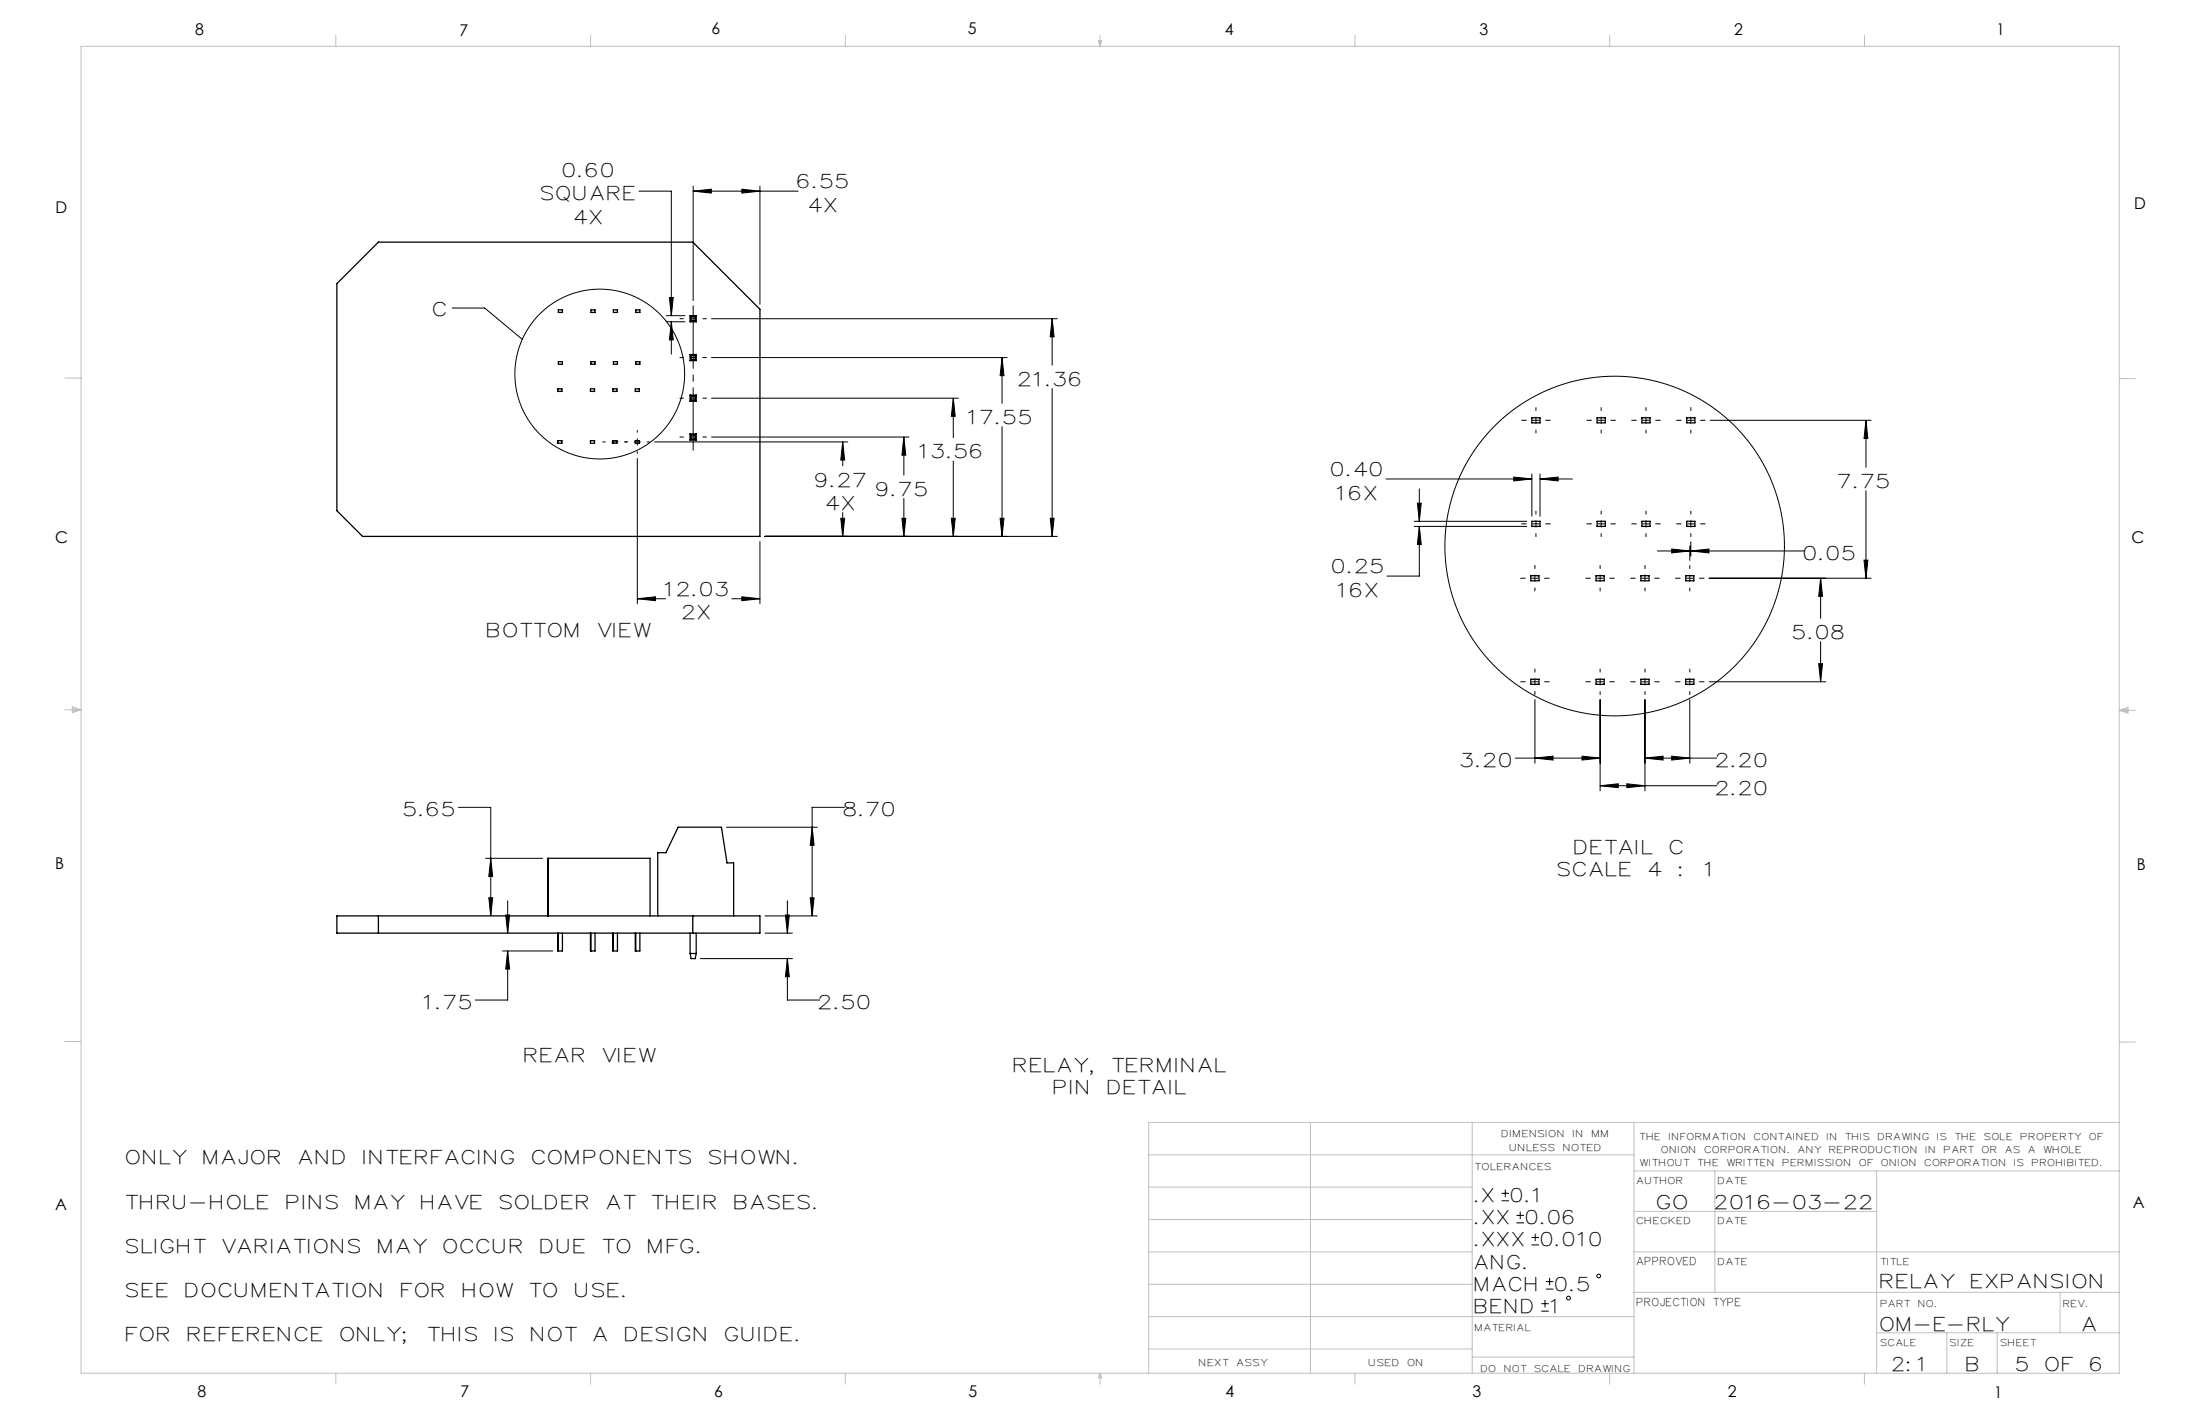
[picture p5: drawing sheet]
<svg xmlns="http://www.w3.org/2000/svg" width="432mm" height="279mm" viewBox="0 0 432 279" stroke-linecap="round" stroke-linejoin="round" font-family="sans-serif">
<g fill="none" stroke="#000" stroke-width=".2">
<path d="M125.4 37.5h6.4v24.4M136 37.5l3.6-.4v.8zM136 36.5v22.5M136 37.5h20.7M145.6 37.1l3.6 .4-3.6 .4zM149.2 36.5v23.2M131.4 58.4h.7l-.3 3.5zM88.8 60.4h6.3l7.4 6.2M130.8 61.9h3.6M130.8 63.1h3.6M131.8 63.1l.3 3.6h-.7zM131.8 63.1v6.4"/>
<path d="M139.6 70.2h58.1M139.6 78.1h48.5M139.6 62.5h67.9M187.1 78.1l.4 3.6h-.8zM187.1 78.1v7.8M196.7 70.2l.4 3.5h-.8zM196.7 70.2v8.9M206.5 62.5l.4 3.6h-.8zM206.5 62.5v9.2M206.5 76.2v29M125.1 90v28.5M128.5 86.7h37.9"/>
<path d="M139.6 85.8h38.8M165.4 86.7l.4 3.6h-.8zM165.4 86.7v4.7M177.4 85.8l.4 3.5h-.8zM177.4 85.8v7.4M177.4 97.8v7.4M187.1 90.5v14.7M196.7 83.7v21.5M272 94h28.7M278.2 98.7h.8l-.4 3.6zM278.6 95.9v6.4M297.1 93.6l3.6 .4-3.6 .4z"/>
<path d="M300.7 93v8.3M302.3 94l3.5-.4v.8zM302.3 93v8.3M302.3 94h6.3M335.7 82.5h31.5M366.2 82.5l.4 3.5h-.7zM366.2 82.5v9.2M366.2 96.3v17.2M125.1 117.5l3.5-.4v.8zM125.1 117.5h5.5M143.6 117.5h5.6M145.6 117.1l3.6 .4-3.6 .4z"/>
<path d="M149.2 106.2v12.3M150.2 105.2h57.3M165 101.7h.8l-.4 3.5zM165.4 100.6v4.6M177 101.7h.8l-.4 3.5zM186.7 101.7h.8l-.4 3.5zM196.3 101.7h.8l-.4 3.5zM206.1 101.7h.8l-.4 3.5zM277.6 102.3h22.1M277.6 103.3h22.1M278.6 103.3l.4 3.5h-.8zM278.6 103.3v9.7h-6.4"/>
<path d="M325.3 108.1h6.4M328.1 107.7l3.6 .4-3.6 .4zM331.7 107.1v2.9M331.9 108.1l3.5-.4v.8zM331.9 106.3v2.8M331.9 108.1h22.3M335.5 113.5h31.7M357.3 113.5l.4 3.5h-.7zM357.3 113.5v7.8M365.9 109.9h.7l-.4 3.6zM301.3 137.3v12.4M314.1 137.3v17.9"/>
<path d="M322.9 137.3v17.9M331.7 137.3v12.4M335.5 133.8h22.8M357 130.2h.7l-.4 3.6zM357.3 125.9v7.9M90 158.4h6.3v21.3M165.8 158.4h-6.4v21.3M297.4 148.7h16.7M301.3 148.7l3.5-.3v.7zM310.5 148.4l3.6 .3-3.6 .4zM314.1 154.2l3.5-.4v.7zM314.1 154.2h22.9"/>
<path d="M319.3 153.8l3.6 .4-3.6 .3zM322.9 148.7l3.5-.3v.7zM322.9 148.7h14.1M328.1 148.4l3.6 .3-3.6 .4zM95.3 168.4h11.2M95.9 176.2h.8l-.4 3.5zM96.3 168.4l.4 3.6h-.8zM99.3 179.5h.7l-.4 3.6zM99.6 176.7v6.4M142.6 162.3h17.8M150.2 179.7h10.2M154.2 179.5h.7l-.4 3.6z"/>
<path d="M154.5 176.7v6.4M159 176.2h.8l-.4 3.5zM159.4 162.3l.4 3.6h-.8zM98.6 186.6h9.9M99.6 186.6l.4 3.5h-.7zM99.6 186.6v9.6h-6.3M137.4 188.1h18.1M150.2 183.1h5.3M154.5 188.1l.4 3.5h-.7zM154.5 188.1v8.1h6.4M294.7 235.6h1.5M294.7 234.1h1.5"/>
<path d="M295.4 233.4v1.5M297.7 239.9h1.4M297.7 238.5h1.4M298.4 237.7v1.5M300.6 244.3h1.5M300.6 242.8h1.5M301.3 242.1v1.4M302.5 257.3h1.5M302.5 255.8h1.5M303.2 255.1v1.4M303.4 252.9h1.5M303.4 251.5h1.5"/>
<path d="M304.1 250.7v1.5"/>
<circle cx="117.7" cy="73.4" r="16.7"/>
<circle cx="316.9" cy="107.1" r="33.3"/>
<circle cx="307.9" cy="254.7" r=".37"/>
<circle cx="313.8" cy="250.4" r=".37"/>
</g>
<path d="M125.1 89v-4.5" fill="none" stroke="#000" stroke-width=".2" stroke-dasharray="15.2 1.3 1.3 1.3" stroke-dashoffset="14.9"/>
<path d="M118.3 86.7h4.8M122.7 86.7h4.8" fill="none" stroke="#000" stroke-width=".2" stroke-dasharray="15.2 1.3 1.3 1.3" stroke-dashoffset="14.7"/>
<path d="M136 60v28.4" fill="none" stroke="#000" stroke-width=".2" stroke-dasharray="15.2 1.3 1.3 1.3" stroke-dashoffset="3"/>
<path d="M138.6 78.1h-5.2M138.6 70.2h-5.2M138.6 62.5h-5.2M138.6 85.8h-5.2" fill="none" stroke="#000" stroke-width=".2" stroke-dasharray="15.2 1.3 1.3 1.3" stroke-dashoffset="14.5"/>
<g fill="none" stroke="#000" stroke-width=".2" stroke-dasharray="15.2 1.3 1.3 1.3" stroke-dashoffset="14.3">
<path d="M298.7 82.5h5.6M311.5 82.5h5.6M320.3 82.5h5.6M329.1 82.5h5.6M298.5 113.5h5.6M298.7 102.8h5.6M311.3 113.5h5.6M311.5 102.8h5.6M320.1 113.5h5.6M320.3 102.8h5.6M328.9 113.5h5.6M329.1 102.8h5.6"/>
<path d="M298.5 133.8h5.6M311.3 133.8h5.6M320.1 133.8h5.6M328.9 133.8h5.6"/>
</g>
<g fill="none" stroke="#000" stroke-width=".2" stroke-dasharray="15.2 1.3 1.3 1.3" stroke-dashoffset="14.6">
<path d="M323.1 80v5M331.9 80v5M301.5 85v-5M314.3 85v-5M301.3 111v5M301.5 100.3v5M314.1 116v-5M314.3 100.3v5M322.9 111v5M323.1 105.3v-5M331.7 116v-5M331.9 105.3v-5"/>
<path d="M301.3 131.3v5M314.1 136.3v-5M322.9 136.3v-5M331.7 131.3v5"/>
</g>
<g fill="none" stroke="#c0c0c0" stroke-width=".2">
<path d="M15.9 9.1h400.1v260.3h-400.1zM65.9 6.9v2.2M115.9 6.9v2.2M165.9 6.9v2.2M215.6 8h.6l-.3 1.1zM215.7 8l.2 1.1M215.9 6.9v2.2M216 8l-.1 1.1M265.9 6.9v2.2M315.9 6.9v2.2M365.9 6.9v2.2M12.7 74.2h3.2"/>
<path d="M416 74.3h3.1M12.7 139.3h3.2M14.2 139l1.7 .3M14.2 138.7l1.7 .6-1.7 .5zM15.9 139.3l-1.7 .2M416 139.4h3.1M416 139.4l1.7-.6v1.1zM416 139.4l1.7 .2M417.7 139.1l-1.7 .3M12.7 204.4h3.2M416 204.5h3.1M225.5 226.6h95.2"/>
<path d="M225.5 239.3h63.5M225.5 232.9h63.5M257.2 220.2v49.2M289 220.2v49.2M320.7 220.2v49.2M320.7 237.7h47.6M320.7 229.8h95.3M336.6 229.8v23.8M368.3 229.8v39.6M416 220.2h-190.5v49.2M225.5 258.3h95.2M225.5 245.6h63.5"/>
<path d="M225.5 252h63.5M320.7 253.6h95.3M320.7 245.6h95.3M404.3 253.6v7.9M65.9 269.4v2.2M115.9 269.4v2.2M165.9 269.4v2.2M215.9 269.4v2.2M215.9 269.4l.3 .9h-.6zM225.5 264.7h63.5M265.9 269.4v2.2M289 266.3h31.7"/>
<path d="M315.9 269.4v2.2M365.9 269.4v2.2M368.3 261.5h47.7M382.1 261.5v7.9M392 261.5v7.9"/>
</g>
<path d="M125.1 117.5l3.5-.4v.8zM145.6 117.1l3.6 .4-3.6 .4zM165.4 86.7l.4 3.6h-.8zM165 101.7h.8l-.4 3.5zM177 101.7h.8l-.4 3.5zM177.4 85.8l.4 3.5h-.8zM136 37.5l3.6-.4v.8zM145.6 37.1l3.6 .4-3.6 .4zM196.7 70.2l.4 3.5h-.8zM196.3 101.7h.8l-.4 3.5zM186.7 101.7h.8l-.4 3.5zM187.1 78.1l.4 3.6h-.8zM206.1 101.7h.8l-.4 3.5zM206.5 62.5l.4 3.6h-.8zM131.4 58.4h.7l-.3 3.5zM131.8 63.1l.3 3.6h-.7zM357.3 113.5l.4 3.5h-.7zM357 130.2h.7l-.4 3.6zM328.1 148.4l3.6 .3-3.6 .4zM322.9 148.7l3.5-.3v.7zM314.1 154.2l3.5-.4v.7zM319.3 153.8l3.6 .4-3.6 .3zM301.3 148.7l3.5-.3v.7zM310.5 148.4l3.6 .3-3.6 .4zM328.1 107.7l3.6 .4-3.6 .4zM331.9 108.1l3.5-.4v.8zM365.9 109.9h.7l-.4 3.6zM366.2 82.5l.4 3.5h-.7zM278.2 98.7h.8l-.4 3.6zM278.6 103.3l.4 3.5h-.8zM302.3 94l3.5-.4v.8zM297.1 93.6l3.6 .4-3.6 .4zM99.6 186.6l.4 3.5h-.7zM99.3 179.5h.7l-.4 3.6zM154.2 179.5h.7l-.4 3.6zM154.5 188.1l.4 3.5h-.7zM96.3 168.4l.4 3.6h-.8zM95.9 176.2h.8l-.4 3.5zM159.4 162.3l.4 3.6h-.8zM159 176.2h.8l-.4 3.5z" fill="#000"/>
<g fill="none" stroke="#000" stroke-width=".25">
<path d="M74.3 47.5h61.7l13.2 13.2v44.5h-78l-5.1-5v-44.5zM109.5 76.3h.8v.5h-.8zM109.6 60.8h.8v.5h-.8zM109.6 71h.8v.5h-.8zM115.9 76.3h.8v.5h-.8zM116 71h.8v.5h-.8zM116 60.8h.8v.5h-.8zM120.3 76.3h.8v.5h-.8zM120.4 71h.8v.5h-.8zM120.4 60.8h.8v.5h-.8zM124.7 76.3h.8v.5h-.8zM124.8 71h.8v.5h-.8z"/>
<path d="M124.8 60.8h.8v.5h-.8zM135.4 77.5l.2 .2M135.4 78.7h1.2M135.4 61.9v1.2M135.4 69.6v1.2M135.4 77.5v1.2M135.4 77.5h1.2M135.4 61.9l.2 .2M135.4 63.1h1.2M135.4 61.9h1.2M135.4 69.6l.2 .2M135.4 70.8h1.2"/>
<path d="M135.4 69.6h1.2M135.6 62.1v.8M135.6 69.8v.8M135.6 77.7v.8M135.6 77.7h.8M135.6 78.5h.8M135.6 78.5l-.2 .2M135.6 62.1h.8M135.6 62.9h.8M135.6 62.9l-.2 .2M135.6 69.8h.8M135.6 70.6h.8"/>
<path d="M135.6 70.6l-.2 .2M136.4 62.1v.8M136.4 69.8v.8M136.4 77.7v.8M136.4 78.5l.2 .2M136.4 62.9l.2 .2M136.4 70.6l.2 .2M136.6 77.5l-.2 .2M136.6 61.9v1.2M136.6 69.6v1.2M136.6 77.5v1.2M136.6 61.9l-.2 .2"/>
<path d="M136.6 69.6l-.2 .2M109.5 86.5h.8v.5h-.8zM115.9 86.5h.8v.5h-.8zM120.3 86.5h.8v.5h-.8zM124.7 86.5h.8v.5h-.8zM135.4 85.2v1.2M135.4 85.2l.2 .2M135.4 85.2h1.2M135.4 86.4h1.2M135.6 85.4v.8M135.6 86.2l-.2 .2M135.6 85.4h.8"/>
<path d="M135.6 86.2h.8M136.4 85.4v.8M136.4 86.2l.2 .2M136.6 85.2v1.2M136.6 85.2l-.2 .2M300.7 82h1.6v1h-1.6zM313.5 82h1.6v1h-1.6zM322.3 82h1.6v1h-1.6zM331.1 82h1.6v1h-1.6zM300.5 113h1.6v1h-1.6zM300.7 102.3h1.6v1h-1.6zM313.3 113h1.6v1h-1.6z"/>
<path d="M313.5 102.3h1.6v1h-1.6zM322.1 113h1.6v1h-1.6zM322.3 102.3h1.6v1h-1.6zM330.9 113h1.6v1h-1.6zM331.1 102.3h1.6v1h-1.6zM300.5 133.3h1.6v1h-1.6zM313.3 133.3h1.6v1h-1.6zM322.1 133.3h1.6v1h-1.6zM330.9 133.3h1.6v1h-1.6zM66.1 179.7h83.1v3.4h-83.1zM74.3 179.7v3.4M107.5 179.7v-11.3h20.1v11.3"/>
<path d="M107.6 168.4v11.3M129.1 179.7v-12.4h1.6l2.4-5h8.5l1.1 7h1.3v10.4M136 179.7v3.4M109.5 183.1v3.5h.9v-3.5M109.6 183.1v3.5M115.9 183.1v3.5h.9v-3.5M116 183.1v3.5M120.3 183.1v3.5h.9v-3.5M120.4 183.1v3.5M124.7 183.1v3.5h.9v-3.5M124.8 183.1v3.5M135.4 183.1v4"/>
<path d="M135.4 187.1h1.2M135.4 187.1l.2 1h.8l.2-1M136.6 183.1v4"/>
</g>
<g font-size="3.7">
<text x="110.6" y="34.7">0.60</text>
<text x="106.4" y="39.3">SQUARE</text>
<text x="156.7" y="37">6.55</text>
<text x="158.9" y="41.6">4X</text>
<text x="112.9" y="43.9">4X</text>
<text x="85.1" y="62.1">C</text>
<text x="200" y="75.7">21.36</text>
<text x="190.2" y="83.2">17.55</text>
<text x="180.6" y="89.9">13.56</text>
<text x="160.1" y="95.5">9.27</text>
<text x="261.4" y="93.5">0.40</text>
<text x="360.9" y="95.8">7.75</text>
<text x="162.4" y="100">4X</text>
<text x="172.1" y="97.3">9.75</text>
<text x="262.5" y="98">16X</text>
<text x="261.6" y="112.5">0.25</text>
<text x="354.2" y="109.9">0.05</text>
<text x="130.6" y="117">12.03</text>
<text x="262.7" y="117.1">16X</text>
<text x="95.8" y="125">BOTTOM</text>
<text x="117.5" y="125">VIEW</text>
<text x="134.1" y="121.5">2X</text>
<text x="352" y="125.4">5.08</text>
<text x="286.8" y="150.5">3.20</text>
<text x="336.9" y="150.5">2.20</text>
<text x="336.9" y="155.9">2.20</text>
<text x="79.4" y="160.2">5.65</text>
<text x="165.7" y="160.2">8.70</text>
<text x="309.1" y="167.5">DETAIL</text>
<text x="327.9" y="167.5">C</text>
<text x="305.9" y="171.8">SCALE</text>
<text x="323.7" y="171.8">4</text>
<text x="329.6" y="171.8">:</text>
<text x="334.7" y="171.8">1</text>
<text x="83.3" y="198">1.75</text>
<text x="160.9" y="198">2.50</text>
<text x="103" y="208.4">REAR</text>
<text x="118.5" y="208.4">VIEW</text>
<text x="199.1" y="210.2">RELAY,</text>
<text x="207" y="214.6">PIN</text>
<text x="217.6" y="214.6">DETAIL</text>
<text x="218.5" y="210.2">TERMINAL</text>
<text x="24.9" y="228.5">ONLY</text>
<text x="40" y="228.5">MAJOR</text>
<text x="58.8" y="228.5">AND</text>
<text x="71.5" y="228.5">INTERFACING</text>
<text x="104.6" y="228.5">COMPONENTS</text>
<text x="139.3" y="228.5">SHOWN.</text>
<text x="24.9" y="237.1">THRU-HOLE</text>
<text x="56.4" y="237.1">PINS</text>
<text x="70" y="237.1">MAY</text>
<text x="82.8" y="237.1">HAVE</text>
<text x="98.2" y="237.1">SOLDER</text>
<text x="119.2" y="237.1">AT</text>
<text x="128.1" y="237.1">THEIR</text>
<text x="144.3" y="237.1">BASES.</text>
<text x="289.6" y="235.9">.X</text>
<text x="296.7" y="235.9">0.1</text>
<text x="325.4" y="237.1">GO</text>
<text x="336.7" y="237.1">2016-03-22</text>
<text x="24.9" y="245.8">SLIGHT</text>
<text x="43.8" y="245.8">VARIATIONS</text>
<text x="74.3" y="245.8">MAY</text>
<text x="87.2" y="245.8">OCCUR</text>
<text x="106.2" y="245.8">DUE</text>
<text x="118.5" y="245.8">TO</text>
<text x="127.4" y="245.8">MFG.</text>
<text x="289.6" y="244.6">.XXX</text>
<text x="289.6" y="240.2">.XX</text>
<text x="299.6" y="240.2">0.06</text>
<text x="302.6" y="244.6">0.010</text>
<text x="289.6" y="248.9">ANG.</text>
<text x="24.9" y="254.5">SEE</text>
<text x="36.6" y="254.5">DOCUMENTATION</text>
<text x="78.9" y="254.5">FOR</text>
<text x="91" y="254.5">HOW</text>
<text x="104.1" y="254.5">TO</text>
<text x="113" y="254.5">USE.</text>
<text x="289.6" y="257.6">BEND</text>
<text x="289.6" y="253.2">MACH</text>
<text x="304.5" y="257.6">1</text>
<text x="305.4" y="253.2">0.5</text>
<text x="369.2" y="252.8">RELAY</text>
<text x="387" y="252.8">EXPANSION</text>
<text x="24.9" y="263.1">FOR</text>
<text x="37" y="263.1">REFERENCE</text>
<text x="66.9" y="263.1">ONLY;</text>
<text x="84.2" y="263.1">THIS</text>
<text x="97.3" y="263.1">IS</text>
<text x="104.4" y="263.1">NOT</text>
<text x="116.6" y="263.1">A</text>
<text x="122.8" y="263.1">DESIGN</text>
<text x="142.5" y="263.1">GUIDE.</text>
<text x="369.2" y="261.2">OM-E-RLY</text>
<text x="408.9" y="261.2">A</text>
<text x="371.6" y="269.1">2:1</text>
<text x="386.1" y="269.1">B</text>
<text x="395.9" y="269.1">5</text>
<text x="401.6" y="269.1">OF</text>
<text x="410.4" y="269.1">6</text>
</g>
<g font-size="3.2">
<text x="38.3" y="6.9">8</text>
<text x="90.2" y="7">7</text>
<text x="139.7" y="6.8">6</text>
<text x="190" y="6.8">5</text>
<text x="240.4" y="6.8">4</text>
<text x="290.4" y="6.9">3</text>
<text x="340.4" y="6.8">2</text>
<text x="391.9" y="6.9">1</text>
<text x="10.9" y="41.8">D</text>
<text x="418.9" y="41">D</text>
<text x="10.9" y="106.5">C</text>
<text x="418.4" y="106.6">C</text>
<text x="10.8" y="170.4">B</text>
<text x="419.4" y="170.8">B</text>
<text x="10.8" y="237.4">A</text>
<text x="418.6" y="237">A</text>
<text x="38.8" y="274.1">8</text>
<text x="90.4" y="274.1">7</text>
<text x="140.2" y="274.1">6</text>
<text x="190.1" y="274.1">5</text>
<text x="240.5" y="274.1">4</text>
<text x="289" y="274.1">3</text>
<text x="339.1" y="274.1">2</text>
<text x="391.4" y="274.4">1</text>
</g>
<g font-size="2.1">
<text x="321.3" y="248.2">APPROVED</text>
<text x="321.3" y="256.3">PROJECTION TYPE</text>
</g>
<g font-size="1.8">
<text x="294.9" y="223.2">DIMENSION</text>
<text x="296.4" y="225.8">UNLESS</text>
<text x="306.9" y="225.8">NOTED</text>
<text x="308.8" y="223.2">IN</text>
<text x="312.5" y="223.2">MM</text>
<text x="321.9" y="223.6">THE</text>
<text x="326.2" y="226.2">ONION</text>
<text x="327.7" y="223.6">INFORMATION</text>
<text x="334.7" y="226.2">CORPORATION.</text>
<text x="344.4" y="223.6">CONTAINED</text>
<text x="353" y="226.2">ANY</text>
<text x="358.7" y="223.6">IN</text>
<text x="359.1" y="226.2">REPRODUCTION</text>
<text x="362.3" y="223.6">THIS</text>
<text x="368.7" y="223.6">DRAWING</text>
<text x="378.1" y="226.2">IN</text>
<text x="380.4" y="223.6">IS</text>
<text x="381.7" y="226.2">PART</text>
<text x="383.8" y="223.6">THE</text>
<text x="389.1" y="226.2">OR</text>
<text x="389.6" y="223.6">SOLE</text>
<text x="393.7" y="226.2">AS</text>
<text x="396.7" y="223.6">PROPERTY</text>
<text x="398.2" y="226.2">A</text>
<text x="401.2" y="226.2">WHOLE</text>
<text x="410.2" y="223.6">OF</text>
<text x="289.6" y="229.5">TOLERANCES</text>
<text x="321.3" y="232.2">AUTHOR</text>
<text x="322" y="228.8">WITHOUT</text>
<text x="333.3" y="228.8">THE</text>
<text x="337.3" y="232.2">DATE</text>
<text x="339" y="228.8">WRITTEN</text>
<text x="350" y="228.8">PERMISSION</text>
<text x="365" y="228.8">OF</text>
<text x="369.4" y="228.8">ONION</text>
<text x="377.9" y="228.8">CORPORATION</text>
<text x="395.5" y="228.8">IS</text>
<text x="398.9" y="228.8">PROHIBITED.</text>
<text x="321.3" y="240.1">CHECKED</text>
<text x="337.3" y="240.1">DATE</text>
<text x="337.3" y="248.2">DATE</text>
<text x="369.2" y="248.2">TITLE</text>
<text x="369.2" y="256.4">PART</text>
<text x="376.6" y="256.4">NO.</text>
<text x="405.1" y="256.4">REV.</text>
<text x="289.6" y="261.1">MATERIAL</text>
<text x="235.4" y="268">NEXT</text>
<text x="242.8" y="268">ASSY</text>
<text x="268.8" y="268">USED</text>
<text x="276.4" y="268">ON</text>
<text x="290.8" y="269.1">DO</text>
<text x="295.3" y="269.1">NOT</text>
<text x="301.3" y="269.1">SCALE</text>
<text x="310" y="269.1">DRAWING</text>
<text x="369.2" y="264">SCALE</text>
<text x="382.8" y="264">SIZE</text>
<text x="392.8" y="264">SHEET</text>
</g>
</svg>
